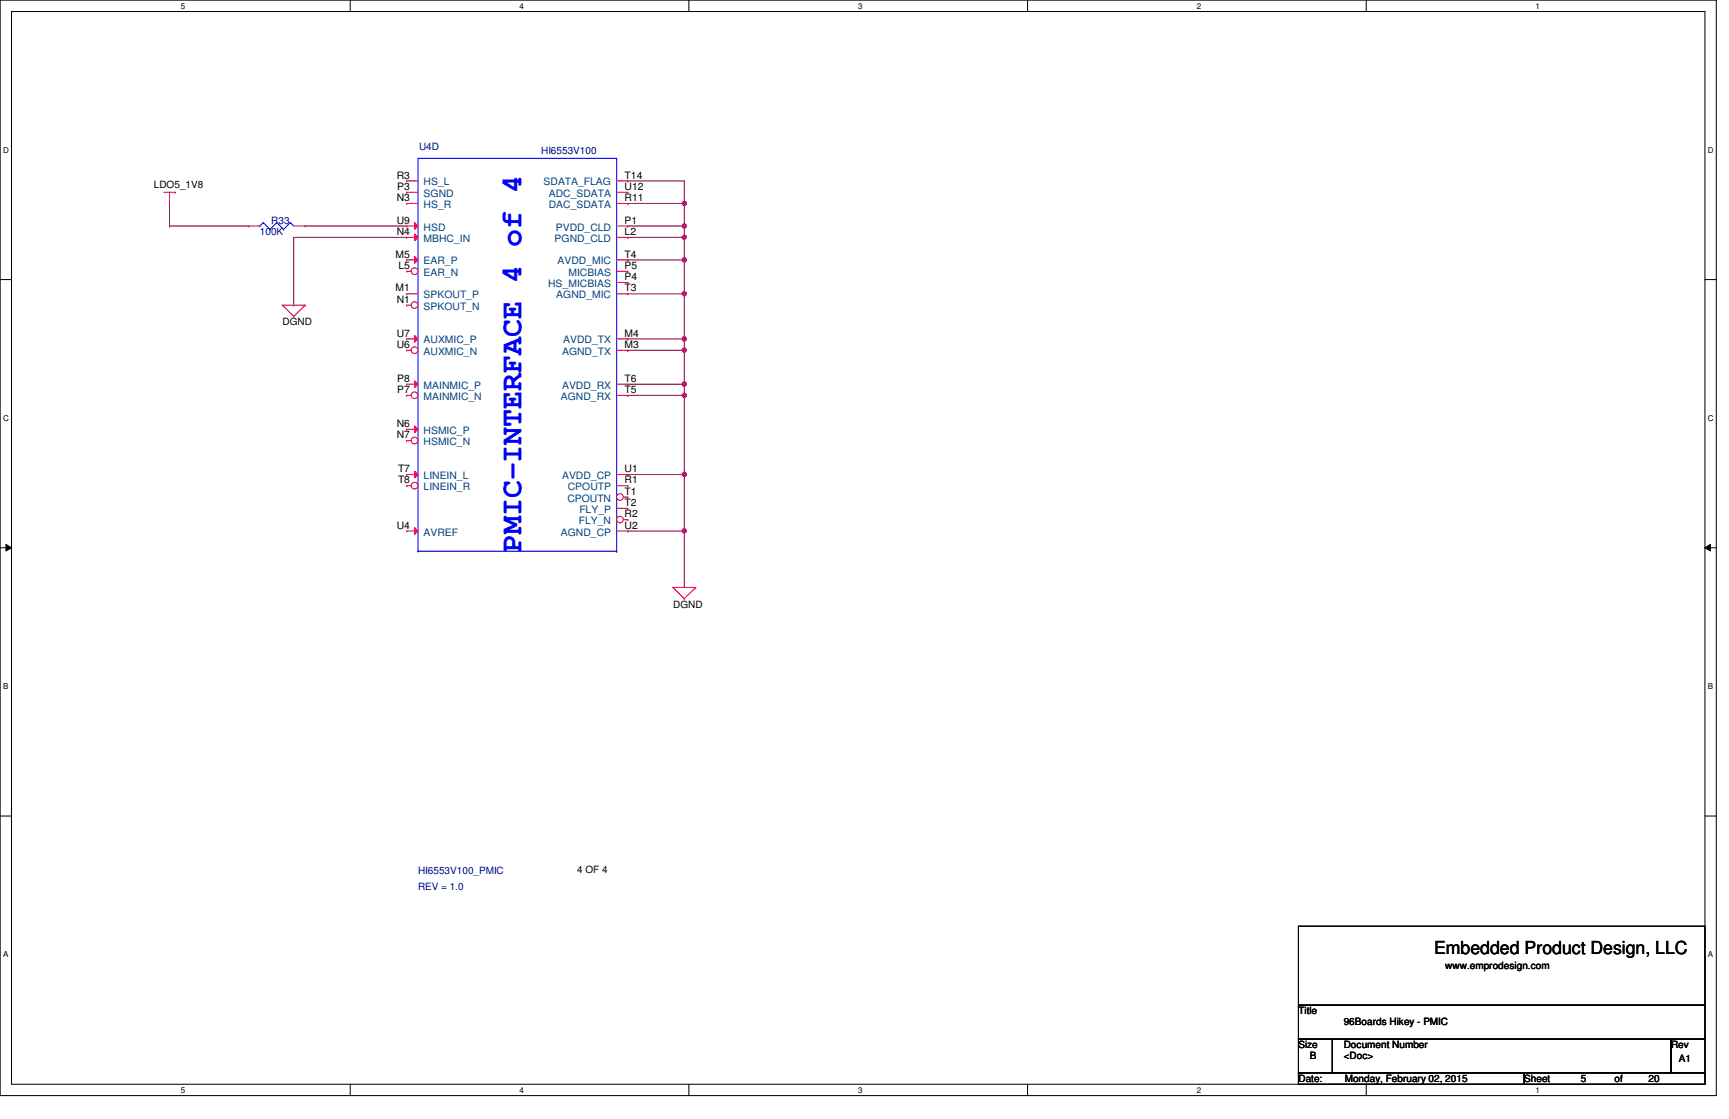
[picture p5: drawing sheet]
<svg xmlns="http://www.w3.org/2000/svg" width="432mm" height="279mm" viewBox="0 0 432 279" stroke-linecap="round" stroke-linejoin="round" font-family="sans-serif">
<path d="M0 0h428.6v273.6h-428.6zM2.9 2.9h422.9v267.8h-422.9z" fill="none" stroke="#000" stroke-width=".25"/>
<g fill="#fff">
<path d="M45.2 .4h1.1v2.2h-1.1z"/>
<path d="M45.2 271.1h1.1v2.2h-1.1z"/>
</g>
<path d="M87.5 0v2.9M87.5 270.7v2.9" fill="none" stroke="#000" stroke-width=".25"/>
<g fill="#fff">
<path d="M129.8 .4h1.1v2.2h-1.1z"/>
<path d="M129.8 271.1h1.1v2.2h-1.1z"/>
</g>
<path d="M172 0v2.9M172 270.7v2.9" fill="none" stroke="#000" stroke-width=".25"/>
<g fill="#fff">
<path d="M214.3 .4h1.1v2.2h-1.1z"/>
<path d="M214.3 271.1h1.1v2.2h-1.1z"/>
</g>
<path d="M256.6 0v2.9M256.6 270.7v2.9" fill="none" stroke="#000" stroke-width=".25"/>
<g fill="#fff">
<path d="M298.9 .4h1.1v2.2h-1.1z"/>
<path d="M298.9 271.1h1.1v2.2h-1.1z"/>
</g>
<path d="M341.2 0v2.9M341.2 270.7v2.9" fill="none" stroke="#000" stroke-width=".25"/>
<g fill="#fff">
<path d="M383.5 .4h1.1v2.2h-1.1z"/>
<path d="M383.5 271.1h1.1v2.2h-1.1z"/>
<path d="M.8 36.3h1.4v2.3h-1.4z"/>
<path d="M426.5 36.3h1.4v2.3h-1.4z"/>
<path d="M.8 103.3h1.4v2.2h-1.4z"/>
<path d="M426.5 103.3h1.4v2.2h-1.4z"/>
</g>
<path d="M0 69.8h2.9M425.8 69.8h2.8" fill="none" stroke="#000" stroke-width=".25"/>
<g fill="#fff">
<path d="M.8 170.2h1.3v2.3h-1.3z"/>
<path d="M426.5 170.2h1.3v2.3h-1.3z"/>
</g>
<path d="M0 136.8h2.9M1.5 135.9l1.4 .9-1.4 .8zM425.8 136.8l1.4-.9v1.7zM425.8 136.8h2.8" fill="none" stroke="#000" stroke-width=".25"/>
<path d="M1.5 135.9l1.4 .9-1.4 .8zM425.8 136.8l1.4-.9v1.7z" fill="#000"/>
<g fill="#fff">
<path d="M.8 237.2h1.3v2.2h-1.3z"/>
<path d="M426.5 237.2h1.3v2.2h-1.3z"/>
</g>
<path d="M0 203.8h2.9M425.8 203.8h2.8" fill="none" stroke="#000" stroke-width=".25"/>
<g fill="none" stroke="#800040" stroke-width=".25">
<path d="M42.3 56.4h.1M42.3 50.8h.1M42.3 56.4h19.8M42.3 50.8v5.6M73.4 59.3h.1M73.4 59.3v16.9M73.4 59.3h28.2M76.2 56.4h25.4M101.6 56.4h.1M156.8 45.2h.1M156.8 50.8h.1M156.8 45.2h14.1"/>
<path d="M170.9 45.2h.1M170.9 45.2v5.6h-14.1M73.4 76.2h.1"/>
</g>
<circle cx="170.9" cy="50.8" r=".56" fill="#f0f"/>
<circle cx="170.9" cy="50.8" r=".56" fill="none" stroke="#f0f" stroke-width=".25"/>
<path d="M156.8 56.4h.1M170.9 50.8h.1M170.9 50.8v5.6h-14.1" fill="none" stroke="#800040" stroke-width=".25"/>
<circle cx="170.9" cy="56.4" r=".56" fill="#f0f"/>
<circle cx="170.9" cy="56.4" r=".56" fill="none" stroke="#f0f" stroke-width=".25"/>
<path d="M156.8 59.3h.1M170.9 56.4h.1M170.9 56.4v2.9h-14.1" fill="none" stroke="#800040" stroke-width=".25"/>
<circle cx="170.9" cy="59.2" r=".55" fill="#f0f"/>
<circle cx="170.9" cy="59.2" r=".55" fill="none" stroke="#f0f" stroke-width=".25"/>
<path d="M170.9 59.3h.1M170.9 59.3v14.1M156.8 64.9h.1M156.8 64.9h14.1M170.9 64.9h.1" fill="none" stroke="#800040" stroke-width=".25"/>
<circle cx="170.9" cy="73.3" r=".55" fill="#f0f"/>
<circle cx="170.9" cy="73.3" r=".55" fill="none" stroke="#f0f" stroke-width=".25"/>
<circle cx="170.9" cy="64.9" r=".56" fill="#f0f"/>
<circle cx="170.9" cy="64.9" r=".56" fill="none" stroke="#f0f" stroke-width=".25"/>
<path d="M156.8 73.4h.1M156.8 73.4h14.1M170.9 73.4h.1M170.9 73.4v11.2h-14.1M156.8 84.6h.1" fill="none" stroke="#800040" stroke-width=".25"/>
<circle cx="170.9" cy="84.6" r=".56" fill="#f0f"/>
<circle cx="170.9" cy="84.6" r=".56" fill="none" stroke="#f0f" stroke-width=".25"/>
<path d="M156.8 87.5h.1M170.9 84.6h.1M170.9 84.6v2.9h-14.1" fill="none" stroke="#800040" stroke-width=".25"/>
<circle cx="170.9" cy="87.4" r=".55" fill="#f0f"/>
<circle cx="170.9" cy="87.4" r=".55" fill="none" stroke="#f0f" stroke-width=".25"/>
<path d="M156.8 95.9h.1M170.9 87.5h.1M170.9 87.5v8.4h-14.1" fill="none" stroke="#800040" stroke-width=".25"/>
<circle cx="170.9" cy="95.9" r=".56" fill="#f0f"/>
<circle cx="170.9" cy="95.9" r=".56" fill="none" stroke="#f0f" stroke-width=".25"/>
<path d="M156.8 98.7h.1M156.8 98.7h14.1M170.9 95.9h.1M170.9 98.7h.1M170.9 95.9v22.6" fill="none" stroke="#800040" stroke-width=".25"/>
<circle cx="170.9" cy="118.4" r=".56" fill="#f0f"/>
<circle cx="170.9" cy="118.4" r=".56" fill="none" stroke="#f0f" stroke-width=".25"/>
<circle cx="170.9" cy="98.7" r=".56" fill="#f0f"/>
<circle cx="170.9" cy="98.7" r=".56" fill="none" stroke="#f0f" stroke-width=".25"/>
<path d="M156.8 118.5h.1M156.8 118.5h14.1M170.9 118.5h.1M170.9 118.5v28.2M156.8 132.6h.1M156.8 132.6h14.1M170.9 132.6h.1" fill="none" stroke="#800040" stroke-width=".25"/>
<circle cx="170.9" cy="132.5" r=".56" fill="#f0f"/>
<circle cx="170.9" cy="132.5" r=".56" fill="none" stroke="#f0f" stroke-width=".25"/>
<g fill="none" stroke="#f00" stroke-width=".25">
<path d="M40.9 48h2.9M42.3 50.8h.1M42.3 48v2.8M43.8 48h.1M62.1 56.4h.1M62.1 56.4h2.8M73.4 56.4h2.8M76.2 56.4h.1M101.6 45.2h.1M101.6 45.2h2.8M154 48h2.8M154 45.2h2.8"/>
<path d="M156.8 48h.1M156.8 45.2h.1M70.5 76.2h.1M70.5 76.2h5.7M70.5 76.2l2.9 2.8M73.4 79h.1M76.2 76.2h.1M76.2 76.2l-2.8 2.8M168.1 146.7h.1M168.1 146.7h5.6M168.1 146.7l2.8 2.8M170.9 149.5h.1"/>
<path d="M173.7 146.7h.1M173.7 146.7l-2.8 2.8"/>
</g>
<path d="M324.3 231.3h101.5v19.7h-101.5zM324.3 251h101.5v8.5h-101.5zM324.3 259.5h8.4v8.4h-8.4zM332.7 259.5h84.6v8.4h-84.6zM417.3 259.5h8.5v8.4h-8.5zM324.3 267.9h56.4v2.8h-56.4zM380.7 267.9h45.1v2.8h-45.1z" fill="none" stroke="#000" stroke-width=".25"/>
<g fill="none" stroke="#00f" stroke-width=".25">
<path d="M154 39.5h.1M154 39.5h-49.6v98.1M154 39.5v98.1M64.9 56.4h.1M65.7 55.6h.1M65.7 55.6l1.7 1.7M65.7 55.6l-.8 .8M67.4 57.3h.1M69.1 55.6h.1M69.1 55.6l1.7 1.7M69.1 55.6l-1.7 1.7M70.8 57.3h.1"/>
<path d="M72.5 55.6h.1M72.5 55.6l.9 .8M72.5 55.6l-1.7 1.7M104.4 137.6h.1M104.4 137.6h49.6M154 137.6h.1"/>
</g>
<path d="M103.5 131.7l.9 .9-.9 .8z" fill="#f00"/>
<g fill="none" stroke="#f00" stroke-width=".25">
<path d="M101.6 48h.1M101.6 50.8h.1M101.6 50.8h2.8M101.6 48h2.8M154 50.8h2.8M154 56.4h2.8M156.8 50.8h.1M156.8 56.4h.1M154 64.9h2.8M156.8 64.9h.1M101.6 132.6h.1M101.6 132.6h2.8"/>
<path d="M103.5 131.7l.9 .9-.9 .8z"/>
</g>
<path d="M103.5 55.6l.9 .8-.9 .9z" fill="#f00"/>
<path d="M101.6 56.4h.1M101.6 56.4h2.8M103.5 55.6l.9 .8-.9 .9z" fill="none" stroke="#f00" stroke-width=".25"/>
<path d="M103.5 58.4l.9 .9-.9 .8z" fill="#f00"/>
<path d="M101.6 59.3h.1M101.6 59.3h2.8M103.5 58.4l.9 .9-.9 .8z" fill="none" stroke="#f00" stroke-width=".25"/>
<path d="M103.5 64.1l.9 .8-.9 .8z" fill="#f00"/>
<path d="M101.6 64.9h.1M101.6 64.9h2.8M103.5 64.1l.9 .8-.9 .8z" fill="none" stroke="#f00" stroke-width=".25"/>
<circle cx="103.5" cy="67.7" r=".83" fill="#fff"/>
<g fill="none" stroke="#f00" stroke-width=".25">
<path d="M101.6 67.7h.1M101.6 73.4h.1M101.6 67.7h1.1M101.6 73.4h2.8"/>
<circle cx="103.5" cy="67.7" r=".83"/>
</g>
<circle cx="103.5" cy="76.2" r=".83" fill="#fff"/>
<g fill="none" stroke="#f00" stroke-width=".25">
<path d="M101.6 76.2h.1M101.6 76.2h1.1"/>
<circle cx="103.5" cy="76.2" r=".83"/>
</g>
<path d="M103.5 83.8l.9 .8-.9 .9z" fill="#f00"/>
<path d="M101.6 84.6h.1M101.6 84.6h2.8M103.5 83.8l.9 .8-.9 .9z" fill="none" stroke="#f00" stroke-width=".25"/>
<circle cx="103.5" cy="87.4" r=".83" fill="#fff"/>
<g fill="none" stroke="#f00" stroke-width=".25">
<path d="M101.6 87.5h.1M101.6 87.5h1.1"/>
<circle cx="103.5" cy="87.4" r=".83"/>
</g>
<path d="M103.5 95.1l.9 .8-.9 .9z" fill="#f00"/>
<path d="M101.6 95.9h.1M101.6 95.9h2.8M103.5 95.1l.9 .8-.9 .9z" fill="none" stroke="#f00" stroke-width=".25"/>
<circle cx="103.5" cy="98.7" r=".83" fill="#fff"/>
<g fill="none" stroke="#f00" stroke-width=".25">
<path d="M101.6 98.7h.1M101.6 98.7h1.1"/>
<circle cx="103.5" cy="98.7" r=".83"/>
</g>
<path d="M103.5 106.3l.9 .9-.9 .8z" fill="#f00"/>
<path d="M101.6 107.2h.1M101.6 107.2h2.8M103.5 106.3l.9 .9-.9 .8z" fill="none" stroke="#f00" stroke-width=".25"/>
<circle cx="103.5" cy="110" r=".83" fill="#fff"/>
<g fill="none" stroke="#f00" stroke-width=".25">
<path d="M101.6 110h.1M101.6 110h1.1"/>
<circle cx="103.5" cy="110" r=".83"/>
</g>
<path d="M103.5 117.6l.9 .9-.9 .8z" fill="#f00"/>
<path d="M101.6 118.5h.1M101.6 118.5h2.8M103.5 117.6l.9 .9-.9 .8z" fill="none" stroke="#f00" stroke-width=".25"/>
<circle cx="103.5" cy="121.3" r=".83" fill="#fff"/>
<g fill="none" stroke="#f00" stroke-width=".25">
<path d="M154 59.3h2.8M156.8 59.3h.1M154 67.7h2.8M154 70.5h2.8M154 73.4h2.8M156.8 67.7h.1M156.8 70.5h.1M156.8 73.4h.1M154 84.6h2.8M154 87.5h2.8M154 95.9h2.8M154 98.7h2.8"/>
<path d="M156.8 84.6h.1M156.8 87.5h.1M156.8 95.9h.1M156.8 98.7h.1M154 118.5h2.8M156.8 118.5h.1M101.6 121.3h.1M101.6 121.3h1.1M154 121.3h2.8M156.8 121.3h.1"/>
<circle cx="103.5" cy="121.3" r=".83"/>
</g>
<circle cx="154.8" cy="124.1" r=".83" fill="#fff"/>
<g fill="none" stroke="#f00" stroke-width=".25">
<path d="M154 126.9h2.8M155.7 124.1h1.1M156.8 124.1h.1M156.8 126.9h.1"/>
<circle cx="154.8" cy="124.1" r=".83"/>
</g>
<circle cx="154.8" cy="129.7" r=".83" fill="#fff"/>
<g fill="none" stroke="#f00" stroke-width=".25">
<path d="M154 132.6h2.8M155.7 129.8h1.1M156.8 129.8h.1M156.8 132.6h.1"/>
<circle cx="154.8" cy="129.7" r=".83"/>
</g>
<circle cx="170.9" cy="50.8" r=".56" fill="#f0f"/>
<circle cx="170.9" cy="50.8" r=".56" fill="none" stroke="#f0f" stroke-width=".25"/>
<circle cx="170.9" cy="56.4" r=".56" fill="#f0f"/>
<circle cx="170.9" cy="56.4" r=".56" fill="none" stroke="#f0f" stroke-width=".25"/>
<circle cx="170.9" cy="59.2" r=".55" fill="#f0f"/>
<circle cx="170.9" cy="59.2" r=".55" fill="none" stroke="#f0f" stroke-width=".25"/>
<circle cx="170.9" cy="73.3" r=".55" fill="#f0f"/>
<circle cx="170.9" cy="73.3" r=".55" fill="none" stroke="#f0f" stroke-width=".25"/>
<circle cx="170.9" cy="64.9" r=".56" fill="#f0f"/>
<circle cx="170.9" cy="64.9" r=".56" fill="none" stroke="#f0f" stroke-width=".25"/>
<circle cx="170.9" cy="84.6" r=".56" fill="#f0f"/>
<circle cx="170.9" cy="84.6" r=".56" fill="none" stroke="#f0f" stroke-width=".25"/>
<circle cx="170.9" cy="87.4" r=".55" fill="#f0f"/>
<circle cx="170.9" cy="87.4" r=".55" fill="none" stroke="#f0f" stroke-width=".25"/>
<circle cx="170.9" cy="95.9" r=".56" fill="#f0f"/>
<circle cx="170.9" cy="95.9" r=".56" fill="none" stroke="#f0f" stroke-width=".25"/>
<circle cx="170.9" cy="118.4" r=".56" fill="#f0f"/>
<circle cx="170.9" cy="118.4" r=".56" fill="none" stroke="#f0f" stroke-width=".25"/>
<circle cx="170.9" cy="98.7" r=".56" fill="#f0f"/>
<circle cx="170.9" cy="98.7" r=".56" fill="none" stroke="#f0f" stroke-width=".25"/>
<circle cx="170.9" cy="132.5" r=".56" fill="#f0f"/>
<circle cx="170.9" cy="132.5" r=".56" fill="none" stroke="#f0f" stroke-width=".25"/>
<text font-size="7.6" fill="#00f" x="130.3" y="137.9" transform="rotate(-90 130.3 137.9)">PMIC-INTERFACE 4 of 4</text>
<text font-size="4.5" x="358.1" y="238.1">Embedded Product Design, LLC</text>
<g font-size="2.5" fill="#000080">
<text x="104.6" y="37.5">U4D</text>
<text x="135.1" y="38.4">HI6553V100</text>
<text x="64.9" y="58.7">100K</text>
<text x="67.7" y="55.9">R33</text>
<text x="104.4" y="218.3">HI6553V100_PMIC</text>
<text x="104.4" y="222.2">REV = 1.0</text>
</g>
<g font-size="2.5">
<text x="38.4" y="46.9">LDO5_1V8</text>
<text x="99.1" y="44.6">R3</text>
<text x="99.2" y="47.4">P3</text>
<text x="156" y="47.4">U12</text>
<text x="156" y="44.6">T14</text>
<text x="99.1" y="50.2">N3</text>
<text x="156" y="50.2">R11</text>
<text x="99.1" y="55.8">U9</text>
<text x="99.1" y="58.7">N4</text>
<text x="156" y="55.8">P1</text>
<text x="156" y="58.7">L2</text>
<text x="98.8" y="64.3">M5</text>
<text x="156" y="64.3">T4</text>
<text x="99.5" y="67.1">L5</text>
<text x="156" y="67.1">P5</text>
<text x="156" y="69.9">P4</text>
<text x="98.8" y="72.8">M1</text>
<text x="99.1" y="75.6">N1</text>
<text x="156" y="72.8">T3</text>
<text x="70.5" y="81.2">DGND</text>
<text x="99.1" y="84">U7</text>
<text x="99.1" y="86.9">U6</text>
<text x="156" y="84">M4</text>
<text x="156" y="86.9">M3</text>
<text x="99.2" y="95.3">P8</text>
<text x="156" y="95.3">T6</text>
<text x="99.2" y="98.1">P7</text>
<text x="156" y="98.1">T5</text>
<text x="99.1" y="106.6">N6</text>
<text x="99.1" y="109.4">N7</text>
<text x="99.4" y="117.9">T7</text>
<text x="156" y="117.9">U1</text>
<text x="99.4" y="120.7">T8</text>
<text x="156" y="120.7">R1</text>
<text x="156" y="123.5">T1</text>
<text x="99.1" y="132">U4</text>
<text x="156" y="126.3">T2</text>
<text x="156" y="129.2">R2</text>
<text x="156" y="132">U2</text>
<text x="168.1" y="151.7">DGND</text>
<text x="144.1" y="218">4 OF 4</text>
<text x="360.9" y="241.9">www.emprodesign.com</text>
<text x="324.3" y="253.2">Title</text>
<text x="335.6" y="256">96Boards Hikey - PMIC</text>
<text x="324.3" y="261.7">Size</text>
<text x="335.6" y="261.7">Document Number</text>
<text x="417.3" y="261.7">Rev</text>
<text x="327.1" y="264.5">B</text>
<text x="335.6" y="264.5">&lt;Doc&gt;</text>
<text x="419.3" y="265.1">A1</text>
<text x="324.3" y="270.1">Date:</text>
<text x="335.8" y="270.1">Monday, February 02, 2015</text>
<text x="380.7" y="270.1">Sheet</text>
<text x="394.8" y="270.1">5</text>
<text x="403.2" y="270.1">of</text>
<text x="411.7" y="270.1">20</text>
</g>
<g font-size="2.5" fill="#004080">
<text x="105.8" y="46.3">HS_L</text>
<text x="135.8" y="46.3">SDATA_FLAG</text>
<text x="105.8" y="49.1">SGND</text>
<text x="105.8" y="51.9">HS_R</text>
<text x="137.1" y="49.1">ADC_SDATA</text>
<text x="137.1" y="51.9">DAC_SDATA</text>
<text x="105.8" y="57.6">HSD</text>
<text x="138.8" y="57.6">PVDD_CLD</text>
<text x="105.8" y="60.4">MBHC_IN</text>
<text x="138.5" y="60.4">PGND_CLD</text>
<text x="105.8" y="66">EAR_P</text>
<text x="105.8" y="68.9">EAR_N</text>
<text x="136.9" y="71.7">HS_MICBIAS</text>
<text x="139.2" y="66">AVDD_MIC</text>
<text x="141.9" y="68.9">MICBIAS</text>
<text x="105.8" y="74.5">SPKOUT_P</text>
<text x="105.8" y="77.3">SPKOUT_N</text>
<text x="138.9" y="74.5">AGND_MIC</text>
<text x="105.8" y="85.8">AUXMIC_P</text>
<text x="105.8" y="88.6">AUXMIC_N</text>
<text x="140.4" y="88.6">AGND_TX</text>
<text x="140.7" y="85.8">AVDD_TX</text>
<text x="105.8" y="97.1">MAINMIC_P</text>
<text x="105.8" y="99.9">MAINMIC_N</text>
<text x="140.1" y="99.9">AGND_RX</text>
<text x="140.4" y="97.1">AVDD_RX</text>
<text x="105.8" y="108.3">HSMIC_P</text>
<text x="105.8" y="111.2">HSMIC_N</text>
<text x="105.8" y="119.6">LINEIN_L</text>
<text x="140.4" y="119.6">AVDD_CP</text>
<text x="105.8" y="122.4">LINEIN_R</text>
<text x="141.7" y="125.3">CPOUTN</text>
<text x="141.8" y="122.4">CPOUTP</text>
<text x="144.6" y="130.9">FLY_N</text>
<text x="144.7" y="128.1">FLY_P</text>
<text x="105.8" y="133.7">AVREF</text>
<text x="140.1" y="133.7">AGND_CP</text>
</g>
<g font-size="2">
<text x="45.2" y="2.2">5</text>
<text x="129.8" y="2.2">4</text>
<text x="214.3" y="2.2">3</text>
<text x="298.9" y="2.2">2</text>
<text x="383.5" y="2.2">1</text>
<text x=".8" y="38.1">D</text>
<text x="426.5" y="38.1">D</text>
<text x=".8" y="105.1">C</text>
<text x="426.5" y="105.1">C</text>
<text x=".8" y="172">B</text>
<text x="426.5" y="172">B</text>
<text x=".8" y="239">A</text>
<text x="426.5" y="239">A</text>
<text x="45.2" y="272.9">5</text>
<text x="129.8" y="272.9">4</text>
<text x="214.3" y="272.9">3</text>
<text x="298.9" y="272.9">2</text>
<text x="383.5" y="272.9">1</text>
</g>
</svg>
